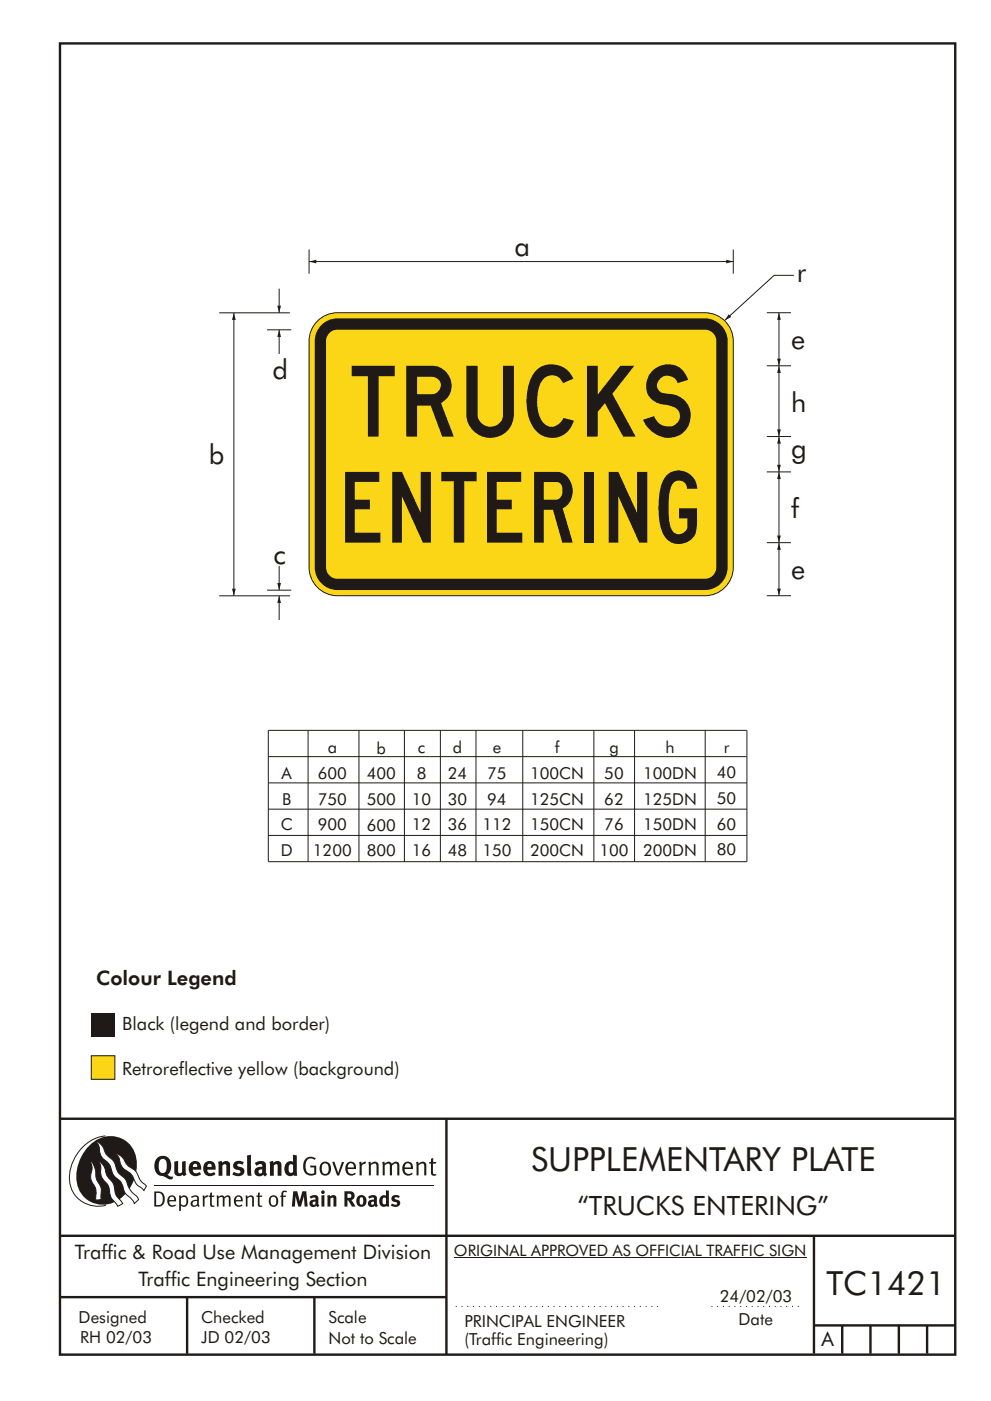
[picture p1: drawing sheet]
<svg xmlns="http://www.w3.org/2000/svg" width="210mm" height="297mm" viewBox="0 0 210 297" stroke-linecap="round" stroke-linejoin="round" font-family="sans-serif">
<path d="M12.7 9.2h190v278h-190zM12.7 237.2h190M94.7 237.1v50.1" fill="none" stroke="#1f1a17" stroke-width=".51"/>
<g fill="#1f1a17">
<path d="M64.9 245.6a1.61 1.61 0 0 1 2.1 0l-.2 .3a1.17 1.17 0 0 0-1.4-.2 1.17 1.17 0 0 0-.6 1.3 1.42 1.42 0 0 0 1.2 1.9l.7-.2v-1.2h-.8l-.1-.4h1.3v1.9a1.82 1.82 0 0 1-2.2-.1 1.82 1.82 0 0 1-.6-2.1l.2-.7z" fill-rule="evenodd"/>
<path d="M68.2 246.5a1.77 1.77 0 0 0 .4 2.7 1.39 1.39 0 0 0 1.4-.5 1.39 1.39 0 0 0 .2-1.5 1.19 1.19 0 0 0-2-.7zM68.5 246.8a.83 .83 0 0 1 1 .1 .83 .83 0 0 1 .2 1 .75 .75 0 0 1-.6 1 .75 .75 0 0 1-.8-.8v-.9z" fill-rule="evenodd"/>
<path d="M70.5 246.4l.4-.1 .8 2.4 .8-2.3h.5l-1.1 2.8h-.4z" fill-rule="evenodd"/>
<path d="M73.6 246.7a1.74 1.74 0 0 0 .5 2.5h.9l.5-.3-.2-.3a.89 .89 0 0 1-1.1 .2 .89 .89 0 0 1-.4-.9h1.7a1.15 1.15 0 0 0-.4-1.4 1.15 1.15 0 0 0-1.5 .2zM74 246.9a.67 .67 0 0 1 .8-.2 .67 .67 0 0 1 .3 .8h-1.3z" fill-rule="evenodd"/>
<path d="M76.2 246.4l.4-.1 .1 .4 .5-.4h.5l-.2 .5a.61 .61 0 0 0-.8 .6v1.8h-.4z" fill-rule="evenodd"/>
<path d="M78.1 246.4l.5-.1 .1 .4a.89 .89 0 0 1 .9-.4 .89 .89 0 0 1 .7 .7v2.2h-.4v-2.2l-.1-.2-.3-.1-.8 .4v2.1h-.4z" fill-rule="evenodd"/>
<path d="M81.1 246.4l.4-.1 .1 .4a.83 .83 0 0 1 .8-.4 .83 .83 0 0 1 .7 .5 .86 .86 0 0 1 .9-.5 .86 .86 0 0 1 .7 .7v2.2h-.4l-.1-2.3a.5 .5 0 0 0-.8 0l-.2 .2v2.1h-.5v-2.2l-.4-.3-.7 .4v2.1h-.4z" fill-rule="evenodd"/>
<path d="M85.7 246.7a1.74 1.74 0 0 0 .5 2.5h.9l.5-.3-.2-.3a.89 .89 0 0 1-1.1 .2 .89 .89 0 0 1-.4-.9h1.7a1.15 1.15 0 0 0-.5-1.4 1.15 1.15 0 0 0-1.4 .2zM86 246.9a.67 .67 0 0 1 .9-.2 .67 .67 0 0 1 .3 .8h-1.3z" fill-rule="evenodd"/>
<path d="M88.3 246.4l.4-.1 .1 .4a.89 .89 0 0 1 .9-.4 .89 .89 0 0 1 .8 .7v2.2h-.5v-2.2l-.1-.2-.3-.1-.8 .4v2.1h-.4z" fill-rule="evenodd"/>
<path d="M91.5 245.6l.4-.1v.9h.7l-.2 .3h-.5v2.1l.1 .1h.5l.1 .3a.71 .71 0 0 1-1.2-.6v-1.9h-.3v-.3h.3z" fill-rule="evenodd"/>
<path d="M37 246.3l.8-.2v2a.46 .46 0 0 0 .2 .6 .46 .46 0 0 0 .6-.2v-2.2l.8-.2v2.4l.2 .5-.6 .4-.2-.3a1.03 1.03 0 0 1-1.2 .2 1.03 1.03 0 0 1-.6-1z" fill-rule="evenodd"/>
<path d="M40.4 246.6a1.64 1.64 0 0 0 0 2.3 1.64 1.64 0 0 0 2.3 .1l-.4-.5a.78 .78 0 0 1-.9 .3 .78 .78 0 0 1-.5-.8h1.8a1.37 1.37 0 0 0-.6-1.6 1.37 1.37 0 0 0-1.7 .2zM41.1 246.9a.48 .48 0 0 1 .6-.1 .48 .48 0 0 1 .2 .6h-1z" fill-rule="evenodd"/>
<path d="M43.5 246.6a1.65 1.65 0 0 0-.2 2 1.65 1.65 0 0 0 1.9 .7l.5-.3-.3-.5a.78 .78 0 0 1-.9 .3 .78 .78 0 0 1-.5-.8h1.8a1.37 1.37 0 0 0-.6-1.6 1.37 1.37 0 0 0-1.7 .2zM44.1 246.9a.48 .48 0 0 1 .6-.1 .48 .48 0 0 1 .2 .6h-.9z" fill-rule="evenodd"/>
<path d="M46.3 246.3l.7-.2 .1 .4a.95 .95 0 0 1 1-.3 .95 .95 0 0 1 .7 .8v2.3h-.8v-2.3l-.3-.2-.5 .3v2.2h-.8z" fill-rule="evenodd"/>
<path d="M49.7 246.5a1.73 1.73 0 0 1 2-.1l-.2 .6-.6-.2a.42 .42 0 0 0-.6 .2l.2 .3a1.23 1.23 0 0 1 1.4 1 1.47 1.47 0 0 1-2.3 .9l-.3-.2 .3-.6 .7 .4a.47 .47 0 0 0 .7-.4 .87 .87 0 0 0-1-.5l-.4-.2-.1-.4z" fill-rule="evenodd"/>
<path d="M54.1 246.6l.3 .6 .3-.2a.62 .62 0 0 1 .9 0l.1 .4a1.21 1.21 0 0 0-1.4 .3 1.21 1.21 0 0 0-.1 1.3 1.19 1.19 0 0 0 1.6 .1l.5 .3 .4-.4-.3-.4v-1.4a.96 .96 0 0 0-1.3-1zM55 248l.6-.1v.7a.43 .43 0 0 1-.6 .1 .43 .43 0 0 1 0-.7z" fill-rule="evenodd"/>
<path d="M57.2 246.3l.7-.2 .1 .4a.95 .95 0 0 1 1-.3 .95 .95 0 0 1 .7 .8v2.3h-.8v-2.3l-.2-.2-.6 .3v2.2h-.8z" fill-rule="evenodd"/>
<path d="M62.2 244.8v1.5a1.29 1.29 0 0 0-1.4 .2 1.29 1.29 0 0 0-.5 1.3 1.24 1.24 0 0 0 .6 1.4 1.24 1.24 0 0 0 1.4-.1l.1 .2h.7l-.1-4.3zM61.5 246.9l.4-.1 .3 .2v1.5l-.3 .1a.48 .48 0 0 1-.6-.4 1.52 1.52 0 0 1 .2-1.3z" fill-rule="evenodd"/>
<path d="M52.4 245l.8-.2 .2 4.5h-.8l-.1-.2z" fill-rule="evenodd"/>
</g>
<path d="M22.4 240.8a9 9 0 0 0-7.4 10.9 6.2 6.2 0 0 0 7.5 3.8M32.7 251.4h59.4" fill="none" stroke="#1f1a17" stroke-width=".21"/>
<path d="M19.1 242.7a5.7 5.7 0 0 1 6.5-1.4 5.7 5.7 0 0 1 3.4 5.7 8.6 8.6 0 0 1-6.2 8.3 5.7 5.7 0 0 1-6.5-7 9.9 9.9 0 0 1 2.8-5.6z" fill-rule="evenodd" fill="#1f1a17"/>
<path d="M24.5 244.5a3.1 3.1 0 0 1 2.3 2.2l.7 .7a3.2 3.2 0 0 1 2 2.4l.4 .6 1.2 1.1-.6 .9-.2-.3a3.5 3.5 0 0 1-1.9-2.1 3.8 3.8 0 0 0-2.1-2.1 3.5 3.5 0 0 1-1-2.3zM20.4 241.9a3.4 3.4 0 0 1 1.9 2.5l.7 .8a3.3 3.3 0 0 1 1.7 2.6 4.4 4.4 0 0 0 1.7 2l.3 .3a6.1 6.1 0 0 0 2.5 3.7l.2 .5-.9 .9a6.1 6.1 0 0 0-1.9-2.2l-.4-.8a3.6 3.6 0 0 0-1.9-2.8l-.6-1a3.6 3.6 0 0 0-1.9-2.8 3.7 3.7 0 0 1-.8-2.4zM21 246.1a3.4 3.4 0 0 1 1.5 2.8l.6 .9a3.8 3.8 0 0 1 1.4 3.1l.3 .7 1.2 1.6-1 .6-.5-.8a3.2 3.2 0 0 1-1.3-2.8 4.3 4.3 0 0 0-1.4-2.2 4.7 4.7 0 0 1-.5-2.9zM19.2 246.1a5.1 5.1 0 0 1 1.2 3.7l.3 .7a3.1 3.1 0 0 1 .7 3l.1 .8-1.1 .2-.1-.8a3.5 3.5 0 0 0-.9-3.2 3.6 3.6 0 0 1 .1-2.6z" fill-rule="evenodd" fill="#fff" stroke="#1f1a17" stroke-width=".21"/>
<g fill="#1f1a17">
<path d="M33.4 245.5a2.51 2.51 0 0 0 .4 3.7l.8 .1a2.78 2.78 0 0 0 2 .7l.2-.5h-.6l-.7-.4a2.56 2.56 0 0 0 0-3.8 1.83 1.83 0 0 0-2.1 .2zM34 245.9a.87 .87 0 0 1 1 0 .87 .87 0 0 1 .4 .9v.4a1.17 1.17 0 0 1-.9 1.5l-.3-.1a2.38 2.38 0 0 1-.2-2.7z" fill-rule="evenodd"/>
<path d="M33.1 252.9v2.6a1.12 1.12 0 0 0 1.2-.3 1.12 1.12 0 0 0 .2-1.2l-.1-.5-.3-.4zM32.7 252.6h1.1a1.67 1.67 0 0 1 1.2 1.7 1.67 1.67 0 0 1-1.3 1.5h-1zM36.1 253.9l-.2 .5h1.1a.55 .55 0 0 0-.3-.6 .55 .55 0 0 0-.6 .1zM35.8 253.8a.95 .95 0 0 1 1.2-.2 .95 .95 0 0 1 .4 1.1h-1.5a.72 .72 0 0 0 .4 .8 .72 .72 0 0 0 .9-.2l.1 .3a1.15 1.15 0 0 1-1.5 0 1.15 1.15 0 0 1-.2-1.5zM38.4 254.1v1.2a.7 .7 0 0 0 .9 .1 .7 .7 0 0 0 .2-.9 .61 .61 0 0 0-.4-.7 .61 .61 0 0 0-.7 .3zM38 253.5l.3-.1 .1 .4a.95 .95 0 0 1 1.2-.2 .95 .95 0 0 1 .3 1.2 .92 .92 0 0 1-.5 1 .92 .92 0 0 1-1-.2v1.1l-.4 .1zM40.9 254.8a.5 .5 0 0 0 .2 .8 .5 .5 0 0 0 .7-.4v-.6zM40.5 253.7a1 1 0 0 1 1.7 .3v1.4l.2 .2-.2 .3-.3-.3a.78 .78 0 0 1-1.4-.1 .78 .78 0 0 1 .8-1.1h.5a.58 .58 0 0 0-.3-.7 .58 .58 0 0 0-.7 .3zM43 253.5l.3-.1 .1 .4 .3-.3 .5-.1-.2 .4a.52 .52 0 0 0-.6 .6v1.4h-.4zM44.6 252.9l.4-.1-.1 .7h.6l-.1 .3h-.5v1.5a.35 .35 0 0 0 .6 .3v.2a.57 .57 0 0 1-.6 .1 .57 .57 0 0 1-.3-.5v-1.6h-.3v-.3h.3zM45.9 253.5l.4-.1 .1 .4 .2-.2a.64 .64 0 0 1 1 .2 .7 .7 0 0 1 .8-.4 .7 .7 0 0 1 .5 .7v1.7h-.3v-1.7l-.3-.3-.7 .3v1.7h-.3v-1.6a.38 .38 0 0 0-.3-.5 .38 .38 0 0 0-.5 .2l-.1 .2v1.7h-.4zM50.2 253.9l-.2 .5h1.1a.55 .55 0 0 0-.2-.6 .55 .55 0 0 0-.7 .1zM49.9 253.8a.95 .95 0 0 1 1.2-.2 .95 .95 0 0 1 .4 1.1h-1.5a.72 .72 0 0 0 .4 .8 .72 .72 0 0 0 .9-.2l.1 .3a1.15 1.15 0 0 1-1.5 0 1.15 1.15 0 0 1-.2-1.5zM52.1 253.5l.3-.1 .1 .4a.72 .72 0 0 1 .8-.4 .72 .72 0 0 1 .6 .7v1.7h-.4v-1.6a.45 .45 0 0 0-.3-.5 .45 .45 0 0 0-.5 .3l-.2 .1v1.7h-.3zM54.7 252.9l.4-.1v.7h.6l-.1 .3h-.5v1.5a.35 .35 0 0 0 .5 .3v.2a.57 .57 0 0 1-.6 .1 .57 .57 0 0 1-.3-.5v-1.6h-.3v-.3h.3zM57.6 253.9l-.2 .7a.65 .65 0 0 0 .3 .8 .65 .65 0 0 0 .8-.2l.1-.1a.93 .93 0 0 0-.7-1.4zM57.3 253.7a1.12 1.12 0 0 1 1.4 .1 1.12 1.12 0 0 1 .3 1.4 1.01 1.01 0 0 1-1.3 .6 1.01 1.01 0 0 1-.7-1.2zM59.9 252.6l.5-.2 .5 .2-.1 .2-.4-.1-.3 .2v.6h.6l-.1 .3h-.5v2h-.4v-2h-.2v-.3h.2zM62.2 252.6l-.3 3.2h.7l.1-2.3 .6 2.3h.6l.6-2.3 .1 2.3h.7l-.3-3.2h-.9l-.5 2.1-.5-2.1zM65.7 253.7l.3 .5a.51 .51 0 0 1 .5-.4 .51 .51 0 0 1 .4 .4v.1a.88 .88 0 0 0-1.1 .4 .88 .88 0 0 0 .2 1.1 .9 .9 0 0 0 1.1-.2l.3 .3 .4-.3-.2-.3v-1.1a.87 .87 0 0 0-.5-.8 .87 .87 0 0 0-1 .1zM66.4 254.8h.5v.5l-.1 .1h-.3l-.2-.1zM68.2 253.5v2.3h.6v-2.4zM68.1 252.8a.4 .4 0 0 0 .8 0 .4 .4 0 0 0-.8 0zM69.4 253.5l.1 2.3h.6v-1.7a.33 .33 0 0 1 .4-.2 .33 .33 0 0 1 .3 .4v1.5h.6v-1.7a.75 .75 0 0 0-.6-.7 .75 .75 0 0 0-.8 .3v-.3zM73.1 252.6v3.2h.6v-1.3l.3 .2 .7 1.1h.7l-.9-1.4a.94 .94 0 0 0 .7-1 .94 .94 0 0 0-.9-.8zM73.7 253.1a.51 .51 0 0 1 .8 .1 .51 .51 0 0 1-.2 .7l-.6 .1zM75.9 253.7a1.19 1.19 0 0 0-.1 1.7 1.19 1.19 0 0 0 1.8 0 1.19 1.19 0 0 0-.1-1.6 1.19 1.19 0 0 0-1.6-.1zM76.5 253.9l.2-.1a.99 .99 0 0 1 0 1.6 1.06 1.06 0 0 1-.2-1.5zM78.1 253.7l.3 .5a.51 .51 0 0 1 .5-.4 .51 .51 0 0 1 .5 .4v.1a.88 .88 0 0 0-1.2 .4 .88 .88 0 0 0 .2 1.1 .9 .9 0 0 0 1.1-.2l.3 .3 .4-.3-.2-.3v-1.1a.87 .87 0 0 0-.5-.8 .87 .87 0 0 0-1 .1zM78.9 254.8h.4v.5l-.1 .1h-.3l-.1-.1zM81.9 252.4v1.1a1.2 1.2 0 0 0-1.4 .6 1.2 1.2 0 0 0 .2 1.4l.5 .4 .8-.2v.1h.6l-.1-3.3zM81.4 253.9l.5 .2-.1 1.2a.46 .46 0 0 1-.5-.1 .46 .46 0 0 1-.1-.5zM83.3 253.6a.79 .79 0 0 0-.1 .9 .79 .79 0 0 0 .9 .4 .33 .33 0 0 1 0 .5 .33 .33 0 0 1-.5 0l-.4-.2-.3 .4a1.15 1.15 0 0 0 1.2 .3 1.15 1.15 0 0 0 .8-1 1.49 1.49 0 0 0-1.2-.8 .4 .4 0 0 1 .3-.3 .4 .4 0 0 1 .4 .1l.2 .1 .2-.4a1.47 1.47 0 0 0-1.5 0z" fill-rule="evenodd"/>
</g>
<path d="M12.7 262h190M12.7 275h82M39.7 275v12M66.7 275v12M172.7 262v25M172.7 281h30M178.7 281v6M184.7 281v6M190.7 281v6M196.7 281v6" fill="none" stroke="#1f1a17" stroke-width=".51"/>
<path d="M96.7 277h43.1M150.9 277h18.7" fill="none" stroke="#1f1a17" stroke-width=".21" stroke-dasharray=".2 1" stroke-linecap="butt"/>
<path d="M96.3 266.7h74.7" fill="none" stroke="#1f1a17" stroke-width=".21"/>
<path d="M19.4 223.8h5v5h-5z" fill-rule="evenodd" fill="#fad617" stroke="#1f1a17" stroke-width=".21"/>
<path d="M19.4 214.8h5v5h-5z" fill="#1f1a17"/>
<path d="M67.3 68.1a6 6 0 0 1 4.3-1.8h78a6 6 0 0 1 6 6v48a6 6 0 0 1-6 6h-78a6 6 0 0 1-6-6v-48a6 6 0 0 1 1.7-4.2z" fill-rule="evenodd" fill="#fad617" stroke="#1f1a17" stroke-width=".21"/>
<path d="M165.3 115.1v11.2" fill="none" stroke="#1f1a17" stroke-width=".21"/>
<g fill="#1f1a17">
<path d="M165.3 115.1l.4 1.5h-.8l.4-1.5 .4 1.5z" fill-rule="evenodd"/>
<path d="M164.9 124.8h.8l-.4 1.5 .4-1.5-.4 1.5z" fill-rule="evenodd"/>
</g>
<path d="M165.3 66.3v11.3" fill="none" stroke="#1f1a17" stroke-width=".21"/>
<g fill="#1f1a17">
<path d="M165.3 66.3l.4 1.5h-.8l.4-1.5 .4 1.5z" fill-rule="evenodd"/>
<path d="M164.9 76h.8l-.4 1.6 .4-1.6-.4 1.6z" fill-rule="evenodd"/>
</g>
<path d="M165.3 92.6v7.5" fill="none" stroke="#1f1a17" stroke-width=".21"/>
<g fill="#1f1a17">
<path d="M165.3 92.6l.4 1.5h-.8l.4-1.5 .4 1.5z" fill-rule="evenodd"/>
<path d="M164.9 98.5h.8l-.4 1.6 .4-1.6-.4 1.6z" fill-rule="evenodd"/>
</g>
<path d="M165.3 100.1v15" fill="none" stroke="#1f1a17" stroke-width=".21"/>
<g fill="#1f1a17">
<path d="M165.3 100.1l.4 1.5h-.8l.4-1.5 .4 1.5z" fill-rule="evenodd"/>
<path d="M164.9 113.5h.8l-.4 1.6 .4-1.6-.4 1.6z" fill-rule="evenodd"/>
</g>
<path d="M165.3 77.6v15" fill="none" stroke="#1f1a17" stroke-width=".21"/>
<g fill="#1f1a17">
<path d="M165.3 77.6l.4 1.5h-.8l.4-1.5 .4 1.5z" fill-rule="evenodd"/>
<path d="M164.9 91h.8l-.4 1.6 .4-1.6-.4 1.6z" fill-rule="evenodd"/>
</g>
<path d="M168.4 58.4h-4.2l-10.4 9.5M162.7 77.6h5.1M162.7 66.3h5.1M162.7 92.6h5.1M162.7 100.1h5.1M162.7 115.1h5.1M162.7 126.3h5.1" fill="none" stroke="#1f1a17" stroke-width=".21"/>
<g fill="#1f1a17">
<path d="M154.6 66.6l.5 .6-1.3 .7z" fill-rule="evenodd"/>
<path d="M68.5 68.6a4.8 4.8 0 0 1 3.1-1.1h78a4.8 4.8 0 0 1 4.8 4.8v48a4.8 4.8 0 0 1-4.8 4.8h-78a4.8 4.8 0 0 1-4.8-4.8v-48a4.8 4.8 0 0 1 1.7-3.7z" fill-rule="evenodd"/>
</g>
<path d="M70.1 70.4l.9-.4 .6-.1h78a2.42 2.42 0 0 1 2.4 2.4v48a2.42 2.42 0 0 1-2.4 2.4h-78a2.42 2.42 0 0 1-2.4-2.4v-48a2.41 2.41 0 0 1 .9-1.9z" fill-rule="evenodd" fill="#fad617"/>
<path d="M65.6 55.5h90" fill="none" stroke="#1f1a17" stroke-width=".21"/>
<g fill="#1f1a17">
<path d="M154.1 55.1l1.5 .4-1.5 .3 1.5-.3-1.5 .3z" fill-rule="evenodd"/>
<path d="M65.6 55.5l1.5-.4v.7z" fill-rule="evenodd"/>
</g>
<path d="M65.6 52.9v5.1M155.6 52.9v5.1M59.2 126.3v5.2" fill="none" stroke="#1f1a17" stroke-width=".21"/>
<path d="M59.2 126.3l.4 1.5h-.8z" fill-rule="evenodd" fill="#1f1a17"/>
<path d="M59.2 69.9v5.2" fill="none" stroke="#1f1a17" stroke-width=".21"/>
<path d="M59.2 69.9l.4 1.5h-.8z" fill-rule="evenodd" fill="#1f1a17"/>
<path d="M59.2 120v5.1" fill="none" stroke="#1f1a17" stroke-width=".21"/>
<path d="M58.8 123.6h.8l-.4 1.5z" fill-rule="evenodd" fill="#1f1a17"/>
<path d="M59.2 61.2v5.1" fill="none" stroke="#1f1a17" stroke-width=".21"/>
<path d="M58.8 64.8h.8l-.4 1.5z" fill-rule="evenodd" fill="#1f1a17"/>
<path d="M46.5 66.3h15M49.6 66.3v60M56.7 69.9h5.1M46.5 126.3h15M56.7 125.1h5.1" fill="none" stroke="#1f1a17" stroke-width=".21"/>
<g fill="#1f1a17">
<path d="M49.6 66.3l.4 1.5h-.8l.4-1.5 .4 1.5z" fill-rule="evenodd"/>
<path d="M49.2 124.8h.8l-.4 1.5 .4-1.5-.4 1.5z" fill-rule="evenodd"/>
</g>
<g fill="none" stroke="#1f1a17" stroke-width=".21">
<path d="M65.4 154.8v27.9M76.2 154.8v27.9M85.8 154.8v27.9M93.4 154.8v27.9M101 154.8v27.9M110.9 154.8v27.9M126 154.8v27.9M134.6 154.8v27.9M149.6 154.8v27.9M158.4 154.8h-101.5v27.9h101.6v-27.9M158.4 160.4h-101.5M158.5 166h-101.5"/>
<path d="M158.5 177.1h-101.6M158.5 171.6h-101.6"/>
</g>
<g font-size="15" fill="#1f1a17">
<text x="74.6" y="92.6">TRUCKS</text>
<text x="73.2" y="115.1">ENTERING</text>
</g>
<g font-size="7.1" fill="#1f1a17">
<text x="112.7" y="248.4">SUPPLEMENTARY PLATE</text>
<text x="175.3" y="274.5">TC1421</text>
</g>
<g font-size="5.8" fill="#1f1a17">
<text x="109.2" y="54.2">a</text>
<text x="169.1" y="59.7">r</text>
<text x="167.8" y="73.9">e</text>
<text x="57.8" y="80.3">d</text>
<text x="167.8" y="87.3">h</text>
<text x="44.3" y="98.5">b</text>
<text x="167.8" y="97">g</text>
<text x="167.8" y="109.8">f</text>
<text x="58" y="119.6">c</text>
<text x="167.8" y="122.7">e</text>
</g>
<text font-size="5.6" fill="#1f1a17" x="122.5" y="257.6">“TRUCKS ENTERING”</text>
<g font-size="4.2" fill="#1f1a17">
<text x="20.4" y="208.8">Colour Legend</text>
<text x="15.9" y="267">Traffic &amp; Road Use Management Division</text>
<text x="29.4" y="272.6">Traffic Engineering Section</text>
<text x="174.3" y="285.4">A</text>
</g>
<g font-size="3.9" fill="#1f1a17">
<text x="25.9" y="218.4">Black (legend and border)</text>
<text x="25.9" y="227.8">Retroreflective yellow (background)</text>
</g>
<g font-size="3.5" fill="#1f1a17">
<text x="69.5" y="159.7">a</text>
<text x="79.9" y="159.8">b</text>
<text x="88.7" y="159.7">c</text>
<text x="96.1" y="159.7">d</text>
<text x="104.5" y="159.7">e</text>
<text x="117.7" y="159.7">f</text>
<text x="129.3" y="159.7">g</text>
<text x="141.2" y="159.7">h</text>
<text x="153.5" y="159.6">r</text>
<text x="59.7" y="165.2">A</text>
<text x="67.4" y="165.1">600</text>
<text x="77.8" y="165.2">400</text>
<text x="88.4" y="165.1">8</text>
<text x="95" y="165.1">24</text>
<text x="103.4" y="165.1">75</text>
<text x="112.5" y="165.1">100CN</text>
<text x="128.2" y="165.1">50</text>
<text x="136.4" y="165.1">100DN</text>
<text x="152.1" y="165">40</text>
<text x="59.9" y="170.6">B</text>
<text x="67.4" y="170.6">750</text>
<text x="77.8" y="170.7">500</text>
<text x="87.4" y="170.6">10</text>
<text x="95" y="170.6">30</text>
<text x="103.4" y="170.6">94</text>
<text x="112.5" y="170.6">125CN</text>
<text x="128.2" y="170.6">62</text>
<text x="136.4" y="170.6">125DN</text>
<text x="152.1" y="170.5">50</text>
<text x="59.6" y="176">C</text>
<text x="67.4" y="176">900</text>
<text x="77.8" y="176.1">600</text>
<text x="87.4" y="176">12</text>
<text x="95" y="176">36</text>
<text x="102.4" y="176">112</text>
<text x="112.5" y="176">150CN</text>
<text x="128.2" y="176">76</text>
<text x="136.4" y="176">150DN</text>
<text x="152.1" y="175.9">60</text>
<text x="59.6" y="181.5">D</text>
<text x="66.4" y="181.5">1200</text>
<text x="77.8" y="181.6">800</text>
<text x="87.4" y="181.5">16</text>
<text x="95" y="181.5">48</text>
<text x="102.4" y="181.5">150</text>
<text x="112.5" y="181.5">200CN</text>
<text x="127.2" y="181.5">100</text>
<text x="136.4" y="181.5">200DN</text>
<text x="152.1" y="181.4">80</text>
<text x="16.7" y="280.5">Designed</text>
<text x="42.7" y="280.5">Checked</text>
<text x="69.7" y="280.5">Scale</text>
<text x="98.5" y="281.4">PRINCIPAL ENGINEER</text>
<text x="152.7" y="276.1">24/02/03</text>
<text x="156.7" y="281">Date</text>
<text x="17" y="284.8">RH 02/03</text>
<text x="42.7" y="284.8">JD 02/03</text>
<text x="69.7" y="285">Not to Scale</text>
<text x="98.5" y="285.1">(Traffic Engineering)</text>
</g>
<text font-size="3.4" fill="#1f1a17" x="96.3" y="266.3">ORIGINAL APPROVED AS OFFICIAL TRAFFIC SIGN</text>
</svg>
